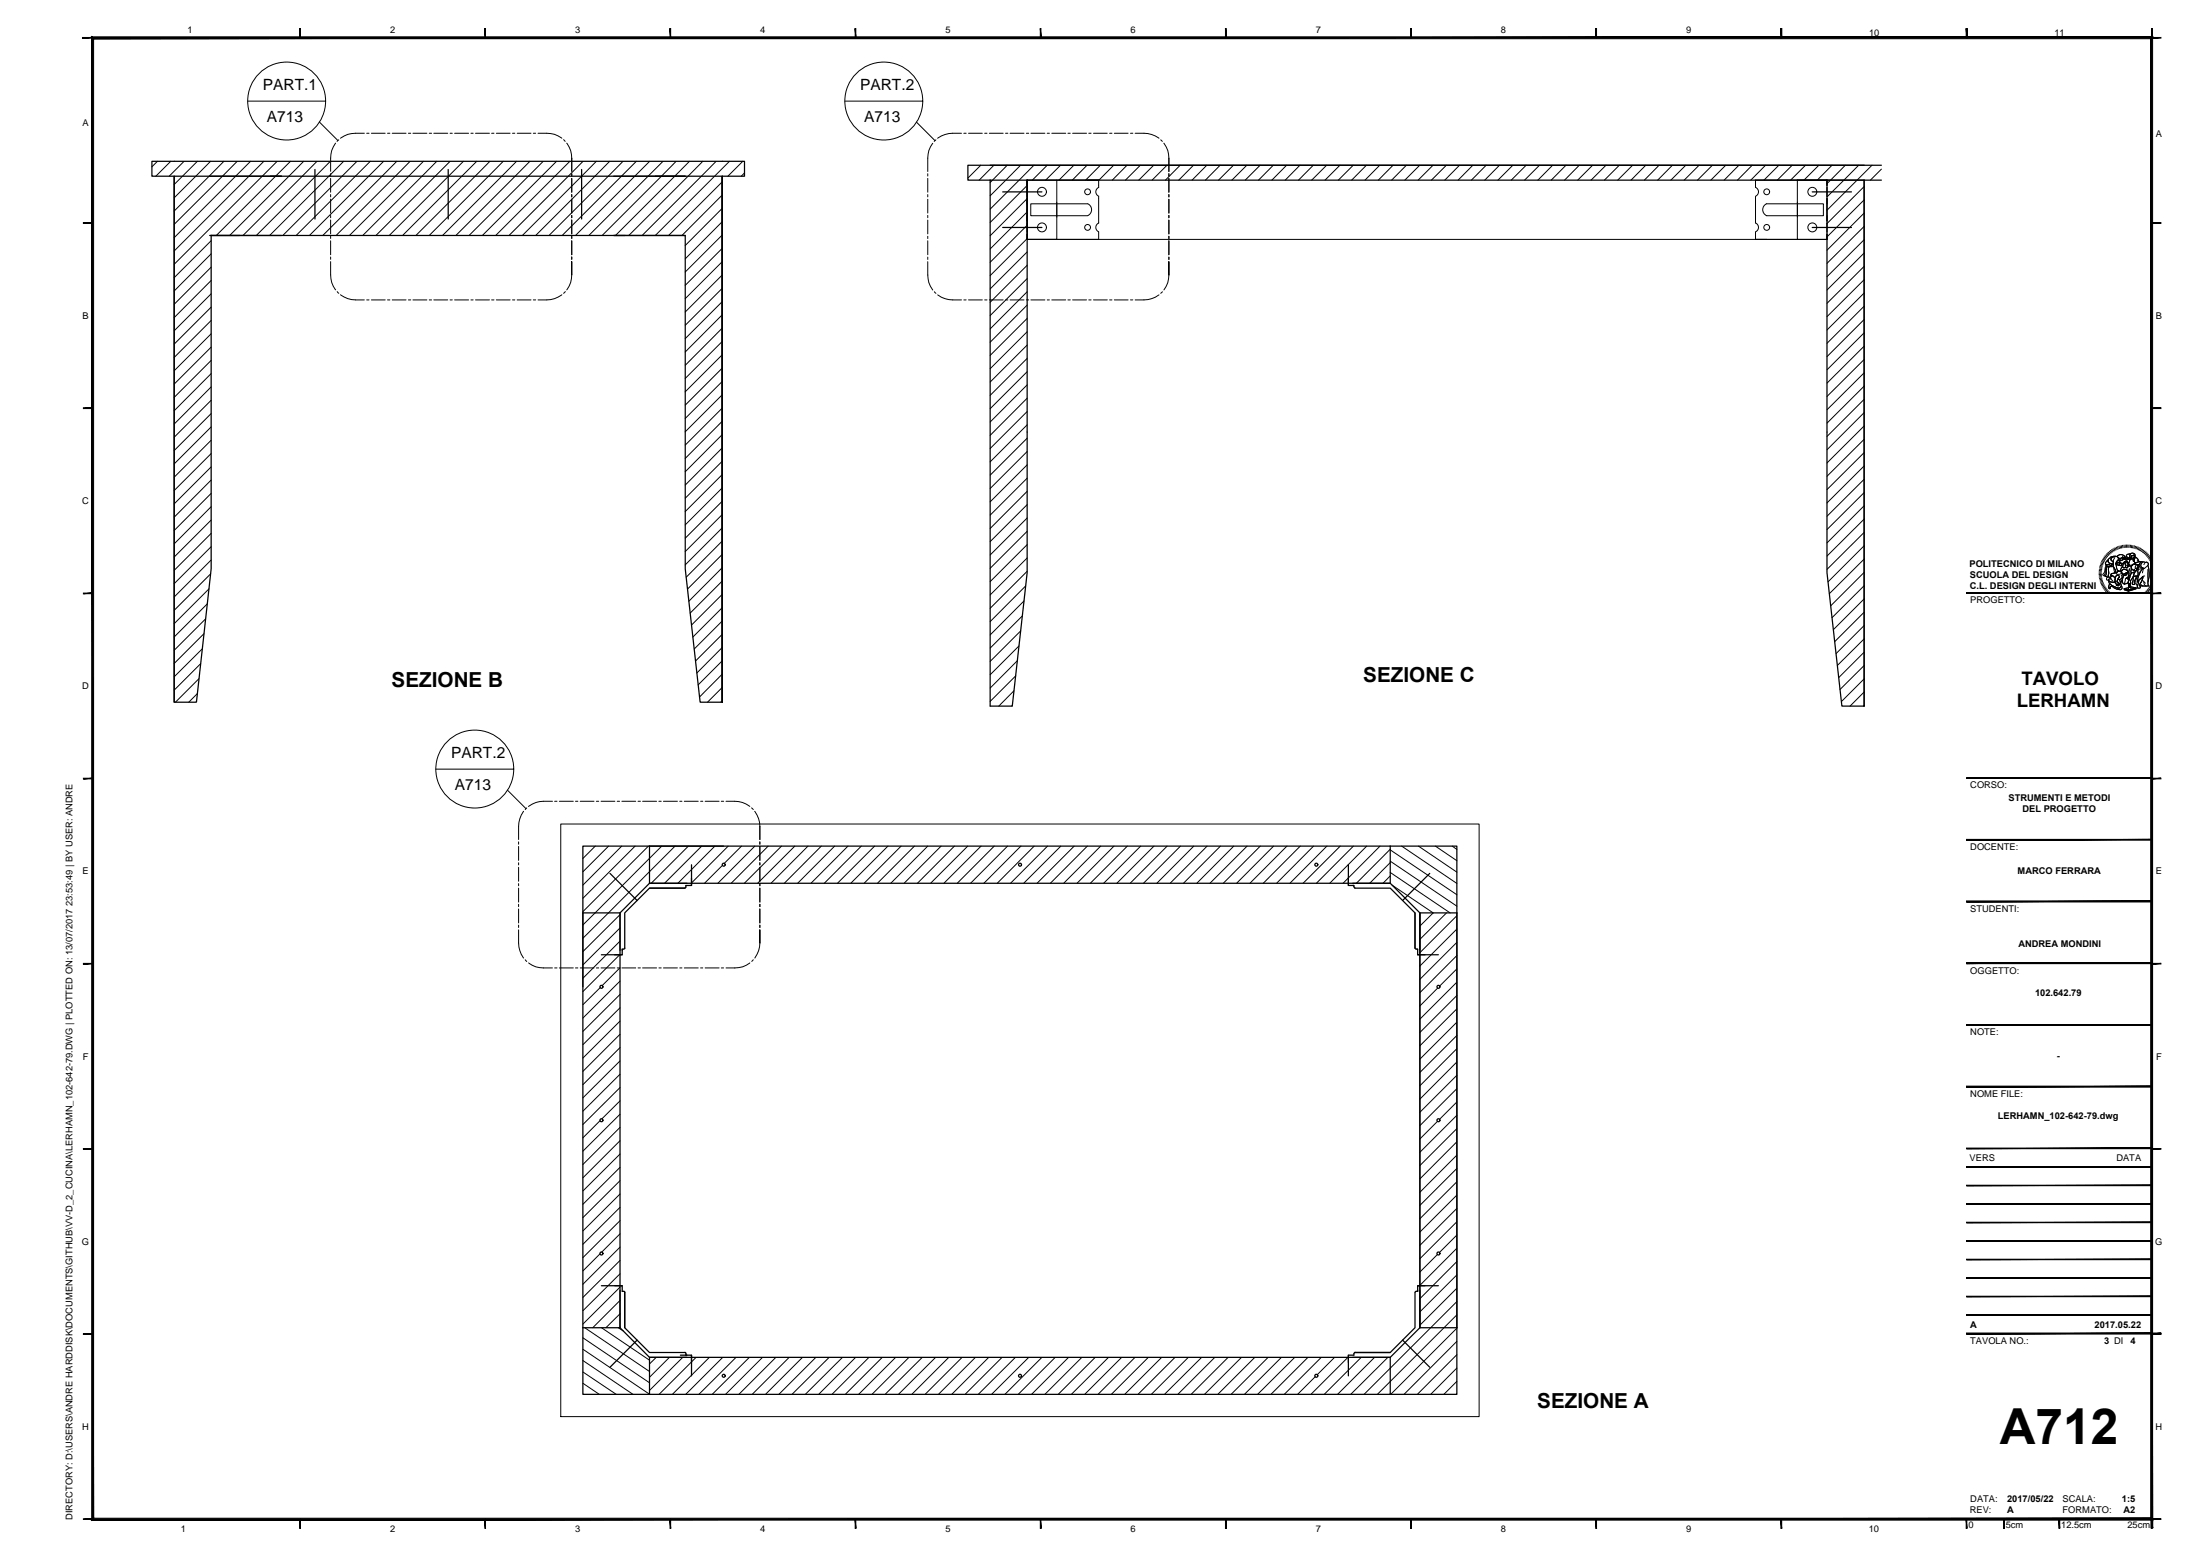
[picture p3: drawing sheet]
<svg xmlns="http://www.w3.org/2000/svg" width="594mm" height="420mm" viewBox="0 0 594 420" stroke-linecap="round" stroke-linejoin="round" font-family="sans-serif">
<!-- layer: IF-DETL -->
<g fill="none" stroke="#000" stroke-width=".27">
<path d="M42.5 43.6l-1.5 1.4M46.1 43.6l-4 4M49.7 43.6l-4 4M53.3 43.6l-6.3 6.2M56.9 43.6l-9.9 9.8M60.5 43.6l-13.5 13.4M64.1 43.6l-17.1 17M67.6 43.6l-20.6 20.6M71.2 43.6l-24.2 24.2M74.8 43.6l-27.8 27.8M78.4 43.6l-20 20M82 43.6l-20 20"/>
<path d="M85.6 43.6l-20 20M89.2 43.6l-20 20M92.8 43.6l-20 20M96.4 43.6l-20 20M100 43.6l-20 20M103.6 43.6l-20 20M107.1 43.6l-19.9 20M110.7 43.6l-19.9 20M114.3 43.6l-19.9 20M117.9 43.6l-19.9 20M121.5 43.6l-20 20M125.1 43.6l-20 20"/>
<path d="M128.7 43.6l-20 20M132.3 43.6l-20 20M135.9 43.6l-20 20M139.5 43.6l-20 20M143.1 43.6l-20 20M146.7 43.6l-20 20M150.3 43.6l-20 20M153.9 43.6l-20 20M157.4 43.6l-19.9 20M161 43.6l-19.9 20M164.6 43.6l-19.9 20M168.2 43.6l-19.9 20"/>
<path d="M171.8 43.6l-20 20M175.4 43.6l-20 20M179 43.6l-20 20M182.6 43.6l-20 20M186.2 43.6l-20 20M189.8 43.6l-20 20M193.4 43.6l-20 20M195 49.1l-14.4 14.5M195 52.7l-10.9 10.9M195 56.3l-10 10M195 59.9l-10 10M197 43.6l-20 20"/>
<path d="M200.6 43.6l-4 4M201 46.7l-.8 .9M264.8 44.6l-3.4 3.5M268.4 44.6l-4 4M272 44.6l-4.6 4.7M275.6 44.6l-8.2 8.3M277.4 50.1l-10 10M277.4 53.6l-10 10.1M277.4 57.2l-10 10M279.2 44.6l-11.8 11.9M282.8 44.6l-4 4M286.4 44.6l-4 4"/>
<path d="M290 44.6l-4 4M293.5 44.6l-3.9 4M297.1 44.6l-3.9 4M300.7 44.6l-3.9 4M304.3 44.6l-3.9 4M307.9 44.6l-4 4M311.5 44.6l-4 4M315.1 44.6l-4 4M318.7 44.6l-4 4M322.3 44.6l-4 4M325.9 44.6l-4 4M329.5 44.6l-4 4"/>
<path d="M333.1 44.6l-4 4M336.7 44.6l-4 4M340.3 44.6l-4 4M343.8 44.6l-3.9 4M347.4 44.6l-3.9 4M351 44.6l-4 4M354.6 44.6l-4 4M358.2 44.6l-4 4M361.8 44.6l-4 4M365.4 44.6l-4 4M369 44.6l-4 4M372.6 44.6l-4 4"/>
<path d="M376.2 44.6l-4 4M379.8 44.6l-4 4M383.4 44.6l-4.1 4M387 44.6l-4.1 4M390.6 44.6l-4.1 4M394.1 44.6l-4 4M397.7 44.6l-4 4M401.3 44.6l-4 4M404.9 44.6l-4 4M408.5 44.6l-4 4M412.1 44.6l-4 4M415.7 44.6l-4 4"/>
<path d="M419.3 44.6l-4 4M422.9 44.6l-4 4M426.5 44.6l-4 4M430.1 44.6l-4.1 4M433.7 44.6l-4.1 4M437.3 44.6l-4.1 4M440.9 44.6l-4.1 4M444.4 44.6l-4 4M448 44.6l-4 4M451.6 44.6l-4 4M455.2 44.6l-4 4M458.8 44.6l-4 4"/>
<path d="M462.4 44.6l-4 4M466 44.6l-4 4M469.6 44.6l-4 4M473.2 44.6l-4 4M476.8 44.6l-4 4M480.4 44.6l-4.1 4M484 44.6l-4.1 4M487.6 44.6l-4.1 4M491.2 44.6l-4.1 4M494.7 44.6l-4 4M498.3 44.6l-4.9 5M501.9 44.6l-8.5 8.6"/>
<path d="M503.4 50.4l-10 10M503.4 54l-10 10M503.4 57.5l-10 10.1M505.5 44.6l-12.1 12.2M508 45.7l-2.9 2.9M57 65l-10 10M57 68.5l-10 10.1M57 72.1l-10 10.1M57 75.7l-10 10.1M57 79.3l-10 10M195 63.5l-10 9.9M195 67.1l-10 9.9"/>
<path d="M195 70.7l-10 9.9M195 74.3l-10 9.9M195 77.9l-10 9.9M277.4 60.8l-10 10M277.4 64.4l-10 10M277.4 68l-10 10M277.4 71.6l-10 10M277.4 75.2l-10 10M277.4 78.8l-10 10M503.4 61.1l-10 10M503.4 64.7l-10 10M503.4 68.3l-10 10"/>
<path d="M503.4 71.9l-10 10M503.4 75.5l-10 10M503.4 79.1l-10 10M57 82.9l-10 10M57 86.5l-10 10M57 90.1l-10 10M57 93.7l-10 10M57 97.3l-10 10M195 81.4l-10 10M195 85l-10 10M195 88.6l-10 10M195 92.2l-10 10"/>
<path d="M195 95.8l-10 10M195 99.4l-10 10M277.4 82.4l-10 10M277.4 86l-10 10M277.4 89.6l-10 10M277.4 93.2l-10 10M277.4 96.8l-10 10M503.4 82.7l-10 10M503.4 86.3l-10 10M503.4 89.9l-10 10M503.4 93.5l-10 10M503.4 97.1l-10 10"/>
<path d="M57 100.9l-10 10M57 104.5l-10 10M57 108.1l-10 10M57 111.7l-10 10M57 115.3l-10 10M57 118.9l-10 10M195 103l-10 10M195 106.6l-10 10M195 110.2l-10 10M195 113.7l-10 10.1M195 117.3l-10 10.1M277.4 100.4l-10 10"/>
<path d="M277.4 103.9l-10 10.1M277.4 107.5l-10 10.1M277.4 111.1l-10 10M277.4 114.7l-10 10M277.4 118.3l-10 10M503.4 100.7l-10 10M503.4 104.3l-10 10M503.4 107.8l-10 10.1M503.4 111.4l-10 10.1M503.4 115l-10 10M503.4 118.6l-10 10M57 122.5l-10 10"/>
<path d="M57 126.1l-10 10M57 129.6l-10 10.1M57 133.2l-10 10.1M57 136.8l-10 10.1M195 120.9l-10 10.1M195 124.5l-10 10M195 128.1l-10 10M195 131.7l-10 10M195 135.3l-10 10M195 138.9l-10 10M277.4 121.9l-10 10M277.4 125.5l-10 10"/>
<path d="M277.4 129.1l-10 10M277.4 132.7l-10 10M277.4 136.3l-10 10M277.4 139.9l-10 10M503.4 122.2l-10 10M503.4 125.8l-10 10M503.4 129.4l-10 10M503.4 133l-10 10M503.4 136.6l-10 10M56.4 159l-9.4 9.4M56.9 154.9l-9.9 9.9M57 140.4l-10 10"/>
<path d="M57 144l-10 10M57 147.6l-10 10M57 151.2l-10 10M195 142.5l-10 10M195 146.1l-9.7 9.8M195 149.7l-9.4 9.4M195 153.3l-9 9M195 156.9l-8.6 8.7M276.9 158.2l-9.5 9.7M277.4 143.5l-10 10M277.4 147.1l-10 10M277.4 150.7l-10 10"/>
<path d="M277.4 154.3l-10 10M503.4 140.2l-10 10M503.4 143.8l-10 10M503.4 147.4l-9.8 9.7M503.4 151l-9.4 9.3M503.4 154.6l-9 9M503.4 158.2l-8.7 8.6M54.2 179.2l-7.2 7.2M54.7 175.2l-7.7 7.6M55.1 171.1l-8.1 8.1M55.5 167.1l-8.5 8.5M56 163l-9 9"/>
<path d="M195 160.5l-8.3 8.3M195 164.1l-7.9 7.9M195 167.7l-7.5 7.6M195 171.3l-7.2 7.2M195 174.8l-6.8 6.9M195 178.4l-6.5 6.6M274.7 178.4l-7.3 7.4M275.2 174.4l-7.8 7.8M275.6 170.3l-8.2 8.3M276.1 166.3l-8.7 8.7M276.5 162.3l-9.1 9.2M503.4 161.7l-8.3 8.3"/>
<path d="M503.4 165.3l-8 8M503.4 168.9l-7.6 7.6M503.4 172.5l-7.3 7.2M503.4 176.1l-6.9 6.9M503.4 179.7l-6.5 6.5M53.3 187.3l-2.3 2.3M53.7 183.3l-6.3 6.3M195 182l-6.1 6.2M195 185.6l-3.9 4M195 189.2l-.4 .4M273.3 190.6v.1M273.8 186.5l-4.1 4.2"/>
<path d="M274.3 182.5l-6.9 6.9M503.4 183.3l-6.2 6.1M503.4 186.9l-3.8 3.8M503.4 190.5l-.2 .2M160.7 228.5l-3.3 3.3M164.3 228.5l-6.9 6.9M167.9 228.5l-10.5 10.5M171.5 228.5l-14.1 14.1M175.1 228.5l-17.7 17.7M178.7 228.5l-21.3 21.3M182.3 228.5l-24.9 24.9M185.9 228.5l-10 10"/>
<path d="M189.5 228.5l-10 10M193 228.5l-10 10M195.1 233.7l-4.9 4.8M196.6 228.5l-10 10M200.2 228.5l-4.6 4.6M203.8 228.5l-10 10M207.4 228.5l-10 10M211 228.5l-10 10M214.6 228.5l-10 10M218.2 228.5l-10 10M221.8 228.5l-10 10M225.4 228.5l-10 10"/>
<path d="M229 228.5l-10 10M232.6 228.5l-10 10M236.2 228.5l-10.1 10M239.8 228.5l-10.1 10M243.3 228.5l-10 10M246.9 228.5l-10 10M250.5 228.5l-10 10M254.1 228.5l-10 10M257.7 228.5l-10 10M261.3 228.5l-10 10M264.9 228.5l-10 10M268.5 228.5l-10 10"/>
<path d="M272.1 228.5l-10 10M275.7 228.5l-10 10M279.3 228.5l-10 10M282.9 228.5l-10 10M286.5 228.5l-10.1 10M290.1 228.5l-10.1 10M293.6 228.5l-10 10M297.2 228.5l-10 10M300.8 228.5l-10 10M304.4 228.5l-10 10M308 228.5l-10 10M311.6 228.5l-10 10"/>
<path d="M315.2 228.5l-10 10M318.8 228.5l-10 10M322.4 228.5l-10 10M326 228.5l-10 10M329.6 228.5l-10 10M333.2 228.5l-10 10M336.8 228.5l-10.1 10M340.3 228.5l-10 10M343.9 228.5l-10 10M347.5 228.5l-10 10M351.1 228.5l-10 10M354.7 228.5l-10 10"/>
<path d="M358.3 228.5l-10 10M361.9 228.5l-10 10M365.5 228.5l-10 10M369.1 228.5l-10 10M372.7 228.5l-10 10M375.4 229.3l-9.1 9.2M375.4 232.9l-5.5 5.6M375.4 236.5l-1.9 2M375.4 235.6l16.2 10.9M375.4 232.5l18 12.2M375.4 229.5l18 12.1M375.9 239l11.1 7.5-3.6 3.6"/>
<path d="M378.5 228.5l14.9 10M383 228.5l10.4 7M387.6 228.5l5.8 3.9M392.1 228.5l1.3 .9M167.4 247l-10 10M167.4 250.6l-10 10M167.4 254.1l-10 10.1M167.4 257.7l-10 10.1M390.6 246.5l-7.2 7.2M393.4 247.3l-10 10M393.4 250.9l-10 10M393.4 254.5l-10 10"/>
<path d="M393.4 258l-10 10.1M162.1 266.7l-4.7 4.6M167.4 261.3l-4.8 4.8M167.4 264.9l-10 10M167.4 268.5l-10 10M167.4 272.1l-10 10M167.4 275.7l-10 10M167.4 279.3l-10 10M388.2 266.8l-4.8 4.9M393.4 261.6l-4.7 4.7M393.4 265.2l-10 10M393.4 268.8l-10 10"/>
<path d="M393.4 272.4l-10 10M393.4 276l-10 10M393.4 279.6l-10 10M167.4 282.9l-10 10M167.4 286.5l-10 10M167.4 290.1l-10 10M167.4 293.7l-10 10M167.4 297.3l-4.9 4.8M393.4 283.2l-10 10M393.4 286.8l-10 10M393.4 290.4l-10 10M393.4 294l-10 10"/>
<path d="M393.4 297.6l-4.7 4.7M162 302.6l-4.6 4.7M167.4 300.9l-10 10M167.4 304.4l-10 10.1M167.4 308l-10 10.1M167.4 311.6l-10 10M167.4 315.2l-10 10M167.4 318.8l-10 10M388.2 302.8l-4.8 4.8M393.4 301.2l-10 10M393.4 304.8l-10 9.9M393.4 308.3l-10 10"/>
<path d="M393.4 311.9l-10 10M393.4 315.5l-10 10M393.4 319.1l-10 10M162 338.6l-4.6 4.6M167.4 322.4l-10 10M167.4 326l-10 10M167.4 329.6l-10 10M167.4 333.2l-4.9 4.9M167.4 336.8l-10 10M388.1 338.8l-4.7 4.7M393.4 322.7l-10 10M393.4 326.3l-10 10"/>
<path d="M393.4 329.9l-10 10M393.4 333.5l-4.7 4.7M393.4 337.1l-10 10M157.9 358.5l17.5 11.8M162.4 358.5l13 8.8M167 358.5l1.3 .9M167.4 340.4l-10 10M167.4 344l-10 9.9M167.4 347.6l-10 9.9M167.4 351.2l-7.3 7.3M167.4 354.8l-3.8 3.7M167.4 358.3l-.2 .2"/>
<path d="M393.4 351.5l-25.1 25M393.4 355l-21.5 21.5M393.4 340.7l-10 10M393.4 344.3l-10 9.9M393.4 347.9l-10 9.9M393.4 358.6l-17.9 17.9M157.4 373.5l4.4 3M157.4 370.5l9 6M157.4 367.4l13.5 9.1M157.4 364.3l18 12.2M157.4 361.2l18 12.2M177.2 366.5l-1.8 1.8"/>
<path d="M180.8 366.5l-5.4 5.4M184.4 366.5l-9 9M188 366.5l-10 10M191.6 366.5l-10 10M195.2 366.5l-10 10M198.8 366.5l-10.1 10M202.4 366.5l-10.1 10M205.9 366.5l-10 10M209.5 366.5l-10 10M213.1 366.5l-10 10M216.7 366.5l-10 10M220.3 366.5l-10 10"/>
<path d="M223.9 366.5l-10 10M227.5 366.5l-10 10M231.1 366.5l-10 10M234.7 366.5l-10 10M238.3 366.5l-10 10M241.9 366.5l-10 10M245.4 366.5l-9.9 10M249 366.5l-10 10M252.6 366.5l-10 10M256.2 366.5l-10 10M259.8 366.5l-10 10M263.4 366.5l-10 10"/>
<path d="M267 366.5l-10 10M270.6 366.5l-10 10M274.2 366.5l-10 10M277.8 366.5l-10 10M281.3 366.5l-9.9 10M284.9 366.5l-9.9 10M288.5 366.5l-9.9 10M292.1 366.5l-9.9 10M295.7 366.5l-10 10M299.3 366.5l-10 10M302.9 366.5l-10 10M306.5 366.5l-10 10"/>
<path d="M310.1 366.5l-10 10M313.7 366.5l-10 10M317.3 366.5l-10 10M320.9 366.5l-10 10M324.5 366.5l-10 10M328 366.5l-9.9 10M331.6 366.5l-10 10M335.2 366.5l-10 10M338.8 366.5l-10 10M342.4 366.5l-10 10M346 366.5l-10 10M349.6 366.5l-10 10"/>
<path d="M353.2 366.5l-10 10M355.1 371.8l-4.7 4.7M356.8 366.5l-10 10M360.4 366.5l-4.7 4.7M364 366.5l-10 10M367.6 366.5l-10 10M371.2 366.5l-10 10M374.8 366.5l-10.1 10M393.4 362.2l-14.3 14.3M393.4 365.8l-10.7 10.7M393.4 369.4l-7.1 7.1M393.4 373l-3.5 3.5"/>
</g>
<!-- layer: IF-FURN -->
<g fill="none" stroke="#000" stroke-width=".34">
<path d="M41 43.6h160v4h-160zM56.7 47.6h19.3h-3M85 45.8v13.3M121 45.8v13.3M157.1 45.8v13.3M165.7 47.6h19.3M195 47.6v142h-5.9l-4.1-36v-90h-128v90l-4 36h-6v-142v142M195 47.6v142v-142M267.4 48.6h240.6M267.4 48.6v142.1h5.9l4.1-36.1v-106M267.4 44.6h236M270.8 51.8h10.5"/>
<path d="M277.4 48.6v16M277.4 48.6h19.3h-3M474 48.6h29.4v142.1h-6l-4-36.1v-106M485.4 48.6h8v1.4M489.4 51.8h10.6M508 44.6h-246.6v4h6M56.7 63.6h19.3M168.7 63.6h-3h19.3M270.8 61.4h10.5M489.4 61.4h10.6M164.7 235.8l7.3 7.4M175.4 228.5h-18v18"/>
<path d="M175.4 228.5h200M175.4 228.5v10h200v-10M175.4 239.8h9.6M185 239.8h-9.6l-6.7 6.7v9.5M185.2 239.5l-.2 .3M185.5 238.5h-10.1l-8 8v10.1M186.7 238.5v.6h-1.5v.4M186.7 233.5v5.6M364.1 238.5v.6h1.5M364.1 233.5v5.6M365.3 238.5h10.1l8 8v10.1M365.3 239.1h.3v.4"/>
<path d="M365.6 239.5l.3 .3M365.8 239.8h9.6l6.7 6.7v9.5v-9.5M375.4 228.5h18v18M386.1 235.8l-7.3 7.4M157.4 246.5v112M157.4 246.5h10v112h-10M162.4 257.8h5.6M168 256.3v1.5h-.6M168.7 256l-.7 .3v.3M382.1 256l.3 .3M382.4 256.3h.4v1.5h.6M382.8 257.8h5.6"/>
<path d="M393.4 246.5h-10v112h10M393.4 246.5v112M157.4 358.5v18h18M162.4 347.2h5.6M167.4 348.4v10.1l8 8h10.1M167.4 347.2h.6v1.5l.7 .2M168.7 358.5v-9.5v9.5l6.7 6.7h9.6M382.1 349v9.5l-6.7 6.7h-9.6h9.6M382.4 348.7l-.3 .2M382.8 348.4v.3h-.4M382.8 347.2h5.6M383.4 348.4v10.1l-8 8h-10.1"/>
<path d="M383.4 347.2h-.6v1.5M393.4 358.5v18h-18M172 361.9l-7.3 7.3M175.4 366.5h200v10h-200zM183.7 365.9h3v.6M185 365.2l.2 .3M185.2 365.5v.4h.3M186.7 365.9v5.6M364.1 365.9v5.6M365.6 365.5v.4h-1.5v.6M365.9 365.2l-.3 .3M378.8 361.9l7.3 7.3"/>
<circle cx="195.4" cy="233.5" r=".4"/>
<circle cx="275.4" cy="233.5" r=".4"/>
<circle cx="355.5" cy="233.5" r=".4"/>
<circle cx="162.4" cy="266.5" r=".4"/>
<circle cx="388.4" cy="266.5" r=".4"/>
<circle cx="162.4" cy="302.5" r=".4"/>
<circle cx="388.4" cy="302.5" r=".4"/>
<circle cx="162.4" cy="338.5" r=".4"/>
<circle cx="388.4" cy="338.5" r=".4"/>
<circle cx="195.4" cy="371.5" r=".4"/>
<circle cx="275.4" cy="371.5" r=".4"/>
<circle cx="355.5" cy="371.5" r=".4"/>
</g>
<!-- layer: Layer1 -->
<g fill="none" stroke="#000" stroke-width=".27">
<path d="M285.4 48.6v16h-8h216h-8v-16M285.4 54.7v3.9M293.7 55h-15.4v3.3h15.4M293.7 55a1.76 1.76 0 0 1 1.1 1.6 1.76 1.76 0 0 1-1.1 1.6M296.7 48.6v2a1.29 1.29 0 0 0-.8 1.2 1.29 1.29 0 0 0 .8 1.2M296.7 53v7.2a1.29 1.29 0 0 0-.8 1.2 1.29 1.29 0 0 0 .8 1.2M474 53l.1 7.2a1.29 1.29 0 0 1 .8 1.2 1.29 1.29 0 0 1-.8 1.2M474 48.6l.1 2a1.29 1.29 0 0 1 .8 1.2 1.29 1.29 0 0 1-.8 1.2M476.4 55.5l.7-.5h15.3v3.3h-15.3a1.78 1.78 0 0 1-.7-2.8zM485.4 54.7v3.9M296.7 62.7v1.9M474 62.7v1.9"/>
<path d="M151.4 222.5h248v160h-248z"/>
<circle cx="281.4" cy="51.8" r="1.21"/>
<circle cx="293.7" cy="51.8" r=".78"/>
<circle cx="477.1" cy="51.8" r=".78"/>
<circle cx="489.4" cy="51.8" r="1.21"/>
<circle cx="281.4" cy="61.4" r="1.21"/>
<circle cx="293.7" cy="61.4" r=".78"/>
<circle cx="477.1" cy="61.4" r=".78"/>
<circle cx="489.4" cy="61.4" r="1.21"/>
</g>
<!-- layer: G-ANNO-LOGO -->
<g fill="none" stroke="#000" stroke-width=".27">
<path d="M566.8 154.4h.7M566.8 154.8h.7M566.8 155.1h.7M566.8 154.1h.7M566.9 153.7l.7 .1M566.9 153.3l.7 .2M567 153l.6 .2M567.1 152.7l.6 .2M567.2 152.3l.7 .2M567.3 152l.6 .2M567.5 151.6l.6 .3M567.5 155.4l-.7 .1"/>
<path d="M567.5 155.7l-.7 .1M567.6 151.3l.6 .3M567.6 156.1l-.7 .1M567.6 156.4l-.6 .1M567.7 156.7l-.6 .2M567.8 151l.6 .3M567.8 157l-.6 .2M567.9 157.3l-.6 .3M568 150.7l.5 .4M568.1 157.6l-.7 .3M568.2 150.4l.5 .4M568.2 157.9l-.6 .3"/>
<path d="M568.4 150.1l.5 .4M568.4 158.2l-.6 .3M568.5 158.5l-.6 .3M568.6 149.9l.5 .4M568.7 152.4l.8 .1a.7 .7 0 0 0 1.1-.1l.1 .6h-.2a1.81 1.81 0 0 1-1.8-.3zM568.7 152.4v.5M568.7 158.8l-.5 .3M568.8 149.6l.5 .4M568.9 152.9l-.3 .4-.1 1.5-.3 .6 .3 .2M568.9 159l-.5 .4M569 153h.6l-.3 .6v2.1l-.2 .1-.6-.2 .2-.5 .1-1.5zM569.1 149.3l.5 .5"/>
<path d="M569.1 159.3l-.5 .4M569.1 151.3l.2-.1v.4l.2 .4 1.1 .4a.65 .65 0 0 1-1.1 .1h-.7a.5 .5 0 0 1-.3-.5 .5 .5 0 0 1 .4-.4zM569.1 153l-.3 .5-.1 1.5-.2 .6 .8 .2M569.3 151.2l-.6 .6a.43 .43 0 0 0-.1 .5 .43 .43 0 0 0 .4 .2h.5a.7 .7 0 0 0 1.1-.1M569.3 159.5l-.5 .5M569.3 149.1l.5 .5M569.4 151l.2-.3a1.71 1.71 0 0 1 1.7-.5 .95 .95 0 0 0-1.2 1.1l.6 .3-.1 .8a1.09 1.09 0 0 1-1.3-1.4zM569.4 156.5a.71 .71 0 0 0 .8 .7l1-.1M569.5 153h1.2l.5 1.2a.72 .72 0 0 1-.8 .7l-.4 .2 .2 .4a.46 .46 0 0 1-.6 .4 .46 .46 0 0 1-.3-.6zM569.5 156.9l.7 .3 1-.1v.4l.4 .3-.1 .3 .3-.3 .1 .4v-.5l.3 .4-.2-.5 .4 .2-.8-.7 .3-.8 .4 .2 .3 .7a.92 .92 0 0 1 .1 1.1 .92 .92 0 0 1-1 .5l-.2-.1a2.65 2.65 0 0 1-2-1.7zM569.5 156.9v.1a2.91 2.91 0 0 0 2.3 1.8l.5 .2M569.6 153l-.3 .6 .1 2.2"/>
<path d="M569.6 159.8l-.6 .4M569.6 157.6l.7 .5 1.4 .6a.82 .82 0 0 0 1.2-.5 .67 .67 0 0 1 0 .9 .67 .67 0 0 1-1 0l-1.2-.5a.48 .48 0 0 0-.5-.4 .48 .48 0 0 0-.5 .5l.2 .1-.1 .2-.3-.1a.87 .87 0 0 1 .1-1.2zM569.6 157.6v.3a.62 .62 0 0 0-.3 .6 .62 .62 0 0 0 .5 .5v-.5a.74 .74 0 0 1 1.1 .3l1 .3a.67 .67 0 0 0 1 0 .67 .67 0 0 0 0-.9M569.6 148.8l.5 .6M569.8 160l-.5 .5M569.8 156a.51 .51 0 0 0-.7-.1 .51 .51 0 0 0 0 .8 .74 .74 0 0 1 .7-.4 .74 .74 0 0 1 .7 .5M569.9 148.6l.4 .6M569.9 155.8l.5-.4a1.11 1.11 0 0 1 .6 1.8 1.34 1.34 0 0 1-1.6-.5v-.3l.6-.1zM570 155.1l1.2-.5 .3 .2a.81 .81 0 0 1 .8-.5 .81 .81 0 0 1 .8 .5 .98 .98 0 0 1 0 1.2 .98 .98 0 0 1-1.2 .3l.2-.3a.28 .28 0 0 0 .3-.3 .28 .28 0 0 0-.3-.3 .56 .56 0 0 0-.7 0 .56 .56 0 0 0-.2 .6l-.7-.6-.4 .1zM570.2 148.4l.4 .6M570.3 150.5l.2-.1a.91 .91 0 0 1 1-.2 .91 .91 0 0 1 .6 .8 1.9 1.9 0 0 0-.6 2.3l.3 .7 .4 .3a.47 .47 0 0 0-.7 .5 .51 .51 0 0 1-.3-.8l-.5-1v-1.3a.68 .68 0 0 1-.4-1.2zM570.4 155.3l.8 .7"/>
<path d="M570.5 155.4h-.1a.61 .61 0 0 0-.4 .9M570.5 148.3l.4 .5M570.7 153h-1.6a.65 .65 0 0 0-.6 .2 .65 .65 0 0 0-.1 .7l-.1 .5-.5 .7 .3 .3M570.8 153.3l.3 1.4M570.8 148l.3 .7M571.1 150.5a2.75 2.75 0 0 0 .1 3.3l.1 .3a.37 .37 0 0 0-.1 .4 .37 .37 0 0 0 .4 .2l.1-.4 .5-.1a1.43 1.43 0 0 1-.8-1.6l-.1-.4 .2-.5a.78 .78 0 0 0 .5-1 .78 .78 0 0 0-1-.5 1.7 1.7 0 0 0-1.7 1.4l.2 .4 1 .4M571.1 147.9l.3 .6M571.2 154.6l-.6 .2a.41 .41 0 0 0-.5 .2 .41 .41 0 0 0 .1 .5M571.3 150.2a.95 .95 0 0 0-1.2 1.1l.6 .3M571.5 147.7l.2 .7M571.5 155.4a.56 .56 0 0 1 .8 .5l-.2 .1-.5 1.1 .8 .7-.4-.2 .2 .5-.3-.4v.5l-.1-.4-.3 .3v-.4a1.98 1.98 0 0 1 0-2.3zM571.5 151.6l1-.4-.1 .6-1.1 .4z"/>
<path d="M571.5 155.4a.56 .56 0 0 1 .8 .5l-.2 .1-.5 1.1 .8 .7-.4-.2 .2 .5-.3-.4 .1 .5-.2-.4-.3 .3a.32 .32 0 0 0 .1-.4 .32 .32 0 0 0-.4-.2 2.47 2.47 0 0 1 .3-2.1zM571.6 152.1l.7-.3 .3 .3a.31 .31 0 0 0-.4 .2 .31 .31 0 0 0 .2 .4l-.6-.1zM571.6 152.1l.1 .4 .7 .2M571.7 150.3v-.1a1.21 1.21 0 0 1 2 .3v.1a.84 .84 0 0 0-1.1 .2l-.5-.1M571.8 147.6l.2 .7M571.9 150l.4-.2 1 .1a.39 .39 0 0 1 .5 .3 .39 .39 0 0 1-.1 .4 .65 .65 0 0 0-1.1 .2l-.9-.5zM572 150.6a.78 .78 0 0 0 1.2-.2 .27 .27 0 0 1 .3 .2 .27 .27 0 0 1-.1 .3l-.1 .3-.4 .2-.4-.2-.6 .1zM572.1 147.5l.2 .6M572.2 154.2a1.11 1.11 0 0 1 1 .8 1.11 1.11 0 0 1-.3 1.2M572.3 152.1h.9l-.3 .1a.39 .39 0 0 1-.4 .6 .39 .39 0 0 1-.2-.7zM572.3 156.5l.5 1.6a.74 .74 0 0 1-1 .7M572.4 151.8l.2 .2"/>
<path d="M572.4 151.6v.2l-1.1 .4M572.4 155.1l-.7 .2M572.5 147.4l.1 .6M572.5 151.2l-.3 .5M572.6 154.8l.7 .5M572.7 152.1a.32 .32 0 0 0-.4 .1 .32 .32 0 0 0 .1 .5h.5v-.5l.3-.1-.6 .1M572.8 155.2a.72 .72 0 0 1 .1 .9 .72 .72 0 0 1-.9 .3M572.8 154.2l.6-.5 1 .3 .3 .6-1 .3a.45 .45 0 0 1-.4 .2 .45 .45 0 0 1-.4-.4zM572.8 157.1l.8 .6M572.8 154.4v-.2l.4-.4h.6a.71 .71 0 0 1 .8 .9l-.2-.1-1.2 .5M572.8 147.3l.1 .7M573 151.1l.1 .1"/>
<path d="M573.1 150.7l.2 .1M573.2 156.4v1M573.2 153a1.28 1.28 0 0 0-.6 1.3M573.2 147.2l.1 .7M573.2 150.8h.1M573.2 155.1l1.2-.5a.62 .62 0 0 1-.2 .6 .62 .62 0 0 1-.6 .2zM573.3 155.1l.2 .2a.69 .69 0 0 0 .9-.6l.3-.1-.2-.5-.5-.3-.6-.1-.6 .7-.2-.1v-.4l.5-.9 1.3 .2 .6-.4-.1-.3 .7 .2v1.1a.65 .65 0 0 0-.1 .9l-.3 .6-.4 .1a.52 .52 0 0 1-.5 .6l.3 .3 .2-.1v.4l.2-.2-.2 .4a.88 .88 0 0 1-1 .9l-1-.7 .4-.5 .1-1.1M573.3 155.9l-.4 1-.3 .3M573.4 155.2h-.1M573.5 151l.9-.3 .1 .4-.4 .2zM573.5 150.6l-.2 .5-.4 .3-.4-.2-.5 .1M573.5 147.2l.1 .7"/>
<path d="M573.6 159l2-.5 1.2 .3-2.1 .5zM573.6 159l1.1 .3v.3l-1.1-.3zM573.7 151.6a.91 .91 0 0 1 1 .3 .91 .91 0 0 1 .1 1.1l-.2-.1a.79 .79 0 0 0-.6-1.3l-.3 .4 .2 .5a.45 .45 0 0 1-.1 .7 .45 .45 0 0 1-.6-.4zM573.9 151.7a.8 .8 0 0 1 .8 .6 .8 .8 0 0 1-.6 .9h-.1l-.3-1.2zM573.9 147.2v.6M573.9 150.7a.4 .4 0 0 1 .6-.2 .4 .4 0 0 1 .1 .6h-.1M574 156.1l-.4 1.6 1.1-.2M574 155.2v.1M574 150.5a.41 .41 0 0 1 .6 0 .41 .41 0 0 1-.1 .6l-.1-.4-.5 .1zM574 154.9h.2M574 155.2h.2M574.1 154.9v.1"/>
<path d="M574.1 152h.1M574.2 151.9l-.2 .1M574.3 156a.52 .52 0 0 0 .5-.6l.4-.1-.4 1.3v-.4l-.2 .1zM574.3 147.2v.6M574.3 150.9l-.3-.2-.5 .3 .6 .3 .4-.2-.2-.4 .1 .3M574.3 153.2v.7M574.4 154.7a.58 .58 0 0 1-.3 .6 .58 .58 0 0 1-.7-.2M574.4 151.8l.3 .3h-.2M574.5 151.9a.41 .41 0 0 0-.6-.2 .41 .41 0 0 0 0 .7v.1a.45 .45 0 0 1 .1 .6 .45 .45 0 0 1-.5 .2 .45 .45 0 0 1-.3-.6 1.09 1.09 0 0 1 .8-1.1 .94 .94 0 0 1 .8 1.4l-.3-.3M574.6 147.2v.6M574.6 152.3h-.1M574.7 152.1v.5h-.7"/>
<path d="M574.7 153l-.7 .2M574.7 159.3l2.1-.5v.2l-2.1 .6zM574.7 159.3v.3M574.8 155.9v.7l.2-.2M574.8 151l.2-.1 .1 .4-.3 .8M574.8 155.5h.1M574.9 150.5l.1 .5M574.9 152.5l-.1-.4 .3-.8-.1-.4-.2 .1-.3-.5a.49 .49 0 0 1-.3-.6 .49 .49 0 0 1 .6-.3h.5l-.2 .6 .1 1 .2-.6a.4 .4 0 0 0 .3 .4 .4 .4 0 0 0 .4-.2l-.1 .6 .1 .2 .2-.3v.3a.35 .35 0 0 1 .3 .4 .35 .35 0 0 1-.3 .3l-.7 .4M574.9 147.2v.6M575 155.8l-.2 .3M575 153.5l-.2 1.4M575 152.7l.5 .3"/>
<path d="M575.1 157.6l.2-.1 .1 1.1-.3-.6-.3 .7zM575.1 154.7l-.4 .5 .1 .3M575.2 155.3l-.4 .1-.2 .7-.3-.1 .3 .3 .2-.1M575.3 153.6l-.5 .9M575.3 149.6h-.5a.54 .54 0 0 0-.6 .7M575.3 147.2l-.1 .7M575.4 150.6a.4 .4 0 0 0 .3 .4 .4 .4 0 0 0 .4-.2M575.5 149.4a.8 .8 0 0 1 1 .2 .8 .8 0 0 1 0 1l-.4 1v-.8l.3-.4-.2-.5a.98 .98 0 0 0-.9 1.2l-.1-.1a1.49 1.49 0 0 1 .3-1.6zM575.5 149.4a.75 .75 0 0 1 .9 .2 .75 .75 0 0 1 .1 .9l-.4 1.1v-.8l.3-.4-.2-.5a.98 .98 0 0 0-.9 1.2l-.1-.1a1.49 1.49 0 0 1 .3-1.6zM575.6 152.7a1.58 1.58 0 0 1 2 0 1.78 1.78 0 0 1-1.4 1.5 1.25 1.25 0 0 1-.6-1.5zM575.6 150.1l.6-.2 .2 .5-.3 .4a.46 .46 0 0 1-.7 0 .46 .46 0 0 1 .2-.7zM575.6 154.7l.9-.1-.9 1.9a.75 .75 0 0 0-.2 1l-.3 .1-.3 .6-.1-1z"/>
<path d="M575.6 150.3l.2 .1M575.6 154.7l-.4 .6-.5 1.9 .1 1-.1 .8 .4-1 .3 .9-.1-1.4-.5 .7M575.6 150.8h.2M575.6 153.7v.1a.65 .65 0 0 0-.1 .9l.9-.1 .5-.6M575.6 147.2v.7M575.6 150.4v.1M575.7 150.7h.1M576 147.3l-.1 .7M576 150.5l.2 .1M576.1 150.6h.1M576.1 155.7l.8-.2-.1 .6a1.34 1.34 0 0 0-.3 1.6h-.7zM576.3 151.3l.4 .7"/>
<path d="M576.3 153.8h.1M576.4 152.2l.8-.4 1-.1-.6 1zM576.4 147.4l-.2 .6M576.5 154.6l-.5 1.2a1.57 1.57 0 0 0-.6 1.7l-.1 .1M576.5 150.4l.7 .5 .5 .8h-.3a.65 .65 0 0 1-1 .1 .65 .65 0 0 1 .1-1zM576.5 153.8h-.3M576.5 150.4l.7 .5 .3 .5M576.5 154.1h.1M576.7 147.5l-.2 .6M576.8 158.8v.2l-2.1 .6-1.1-.3v-.3l1.1 .3 2.1-.5a5.8 5.8 0 0 0-3.2 .2M576.9 155.6l-.1 .5a1.34 1.34 0 0 0-.3 1.6h-.7l.2-2M577 147.6l-.2 .6"/>
<path d="M577.1 153.7h.3l-.1 1.8-1.2 .2 .3-1.1zM577.1 153.4l-.1 .4M577.1 152.4l.3 .1 .2 .4M577.1 151.3l.6 .4M577.3 155.5l-1.2 .2M577.3 156.9l-.1 .3 .2 .1M577.4 153.7l-.1 .3a5.9 5.9 0 0 1-.6 3.1l.5 1.1M577.4 147.7l-.3 .6M577.6 156.6l1.1-.9-.4 1.3a1.33 1.33 0 0 0-.3 1.7l-.9 .1zM577.6 152.7v-.2a.85 .85 0 0 1 1-.8l.7 .2a.54 .54 0 0 1 .8 .2 .54 .54 0 0 1-.3 .7l-.3 .3a1.09 1.09 0 0 1-1 .5 1.09 1.09 0 0 1-.9-.7M577.6 152.9l-.6 .8a.79 .79 0 0 1-1.3 0 .75 .75 0 0 1 .1-1 .75 .75 0 0 1 1 0l-.3 .7a.57 .57 0 0 0 .8-.5 .57 .57 0 0 0-.7-.6 .85 .85 0 0 0-1.1 .9M577.7 154.4v.6"/>
<path d="M577.7 147.9l-.3 .6M578 148l-.3 .6M578.1 153.6l-.9 .1M578.1 157.8l.6 .4M578.3 148.2l-.3 .6M578.4 151.7l-1.4 .1-.6 .4M578.5 151.8l.3-.1 .5 .2a.55 .55 0 0 1 .7 .1 .55 .55 0 0 1 0 .7 8.7 8.7 0 0 1 0 4.8l.3 .7h-2.5l.9-2.5-1.5 1.4v-.3a6.8 6.8 0 0 1 1.4-3.2l.4-.1a.89 .89 0 0 1-.9-.6 .89 .89 0 0 1 .4-1.1zM578.5 156.6l.8 .9M578.6 153.6a5.8 5.8 0 0 0-1.4 3.5l1.5-1.4 .5-.2M578.6 151.7a.93 .93 0 0 0-.5 1.1 .93 .93 0 0 0 .9 .7M578.6 148.4l-.3 .5M578.7 155.7l-.4 1.3a1.33 1.33 0 0 0-.3 1.7l-.3 .1h-.6l.5-2.1"/>
<path d="M578.8 153.6l-.3 1.1M578.9 157.1a.95 .95 0 0 0 .7 1.1M578.9 148.6l-.4 .5M579.2 152.1l-.3 .3M579.2 148.8l-.4 .5M579.2 159.9l.5 .5M579.5 159.6l.5 .5M579.5 149l-.5 .5M579.7 159.4l.5 .5M579.8 149.3l-.5 .4M579.9 159.2l.5 .4M580 153.8l.1 3.3"/>
<path d="M580 152.7l.3 2-.1 1.6a1.75 1.75 0 0 0 .1 1.9h-2.5M580 149.5l-.5 .5M580.1 158.9l.5 .4M580.2 149.8l-.5 .4M580.3 158.6l.6 .4M580.5 150.1l-.6 .4M580.5 158.4l.5 .3M580.6 158.1l.6 .3M580.7 150.3l-.6 .4M580.8 157.8l.6 .3M580.9 150.6l-.6 .4M580.9 157.5l.6 .2"/>
<path d="M581 157.2l.7 .2M581.1 150.9l-.6 .4M581.1 156.9l.7 .2M581.2 156.5l.7 .2M581.2 151.3l-.6 .3M581.3 156.3l.7 .1M581.3 155.9l.7 .1M581.4 151.6l-.6 .2M581.4 155.6l.6 .1M581.4 155.3h.7M581.4 155h.7M581.4 154.7h.7"/>
<path d="M581.5 151.9l-.6 .2M581.7 152.2l-.7 .2M581.8 152.6l-.6 .2M581.9 152.9l-.7 .2M582 153.2l-.7 .2M582 153.6l-.6 .1M582.1 154.3h-.7M582.1 154l-.7 .1M570 160.2l-.4 .5M570.3 160.4l-.5 .5M570.5 160.6l-.4 .5M570.8 160.7l-.4 .6"/>
<path d="M571.1 160.9l-.3 .6M571.4 161.1l-.3 .6M571.7 161.2l-.3 .6M572 161.3l-.2 .7M572.3 161.4l-.2 .7M572.6 161.5l-.2 .7M572.9 161.6l-.1 .7M573.2 161.7l-.1 .6M573.5 161.7l-.1 .7M573.9 161.8l-.1 .6M574.2 161.8v.6M574.5 161.8v.7"/>
<path d="M574.8 161.8l.1 .6M575.2 161.8v.6M575.5 161.7l.1 .7M575.8 161.6l.1 .7M576.2 161.6l.1 .6M576.5 161.5l.2 .6M576.7 161.4l.3 .6M577 161.3l.3 .6M577.4 161.2l.2 .6M577.6 161l.4 .6M577.9 160.8l.4 .6M578.2 160.7l.4 .5"/>
<path d="M578.5 160.5l.4 .5M578.7 160.3l.5 .5M579 160.1l.5 .5"/>
</g>
<!-- layer: G-ANNO-TTLB -->
<g fill="#fff" stroke="#fff" stroke-width=".27">
<path d="M556 160.1l30.8 4.3-5.8-4.3zM556 160.1l30.8 4.3h-30.8z"/>
<path d="M581 145.6h5.8l-5.8 14.5zM586.8 145.6l-5.8 14.5 5.8 4.3z"/>
</g>
<path d="M556 160.1h25v-14.5h5.8v18.8h-30.8z" fill="none" stroke="#fff" stroke-width=".27"/>
<g fill="#000" stroke="#000" stroke-width=".27">
<path d="M22.3 10.3h2.5v-.2zM22.3 10.1h2.5l-2.5 .2z"/>
<path d="M24.8 9.9l.5 400.1v-399.5zM24.8 9.9l.5 400.1-.5 .5zM24.8 410.5l556-.5h-555.5zM24.8 410.5l556-.5 .5 .5zM580.8 10.5v399.5l.5 .5zM580.8 10.5l.5-.6v400.6zM25.3 10.5h555.5l.5-.6zM24.8 9.9h556.5l-556 .6z"/>
<path d="M80.9 7.7l.2 2.5v-2.5zM80.9 7.7l.2 2.5h-.2z"/>
<path d="M130.9 7.7l.2 2.5v-2.5zM130.9 7.7l.2 2.5h-.2z"/>
<path d="M180.9 7.7l.2 2.5v-2.5zM180.9 7.7l.2 2.5h-.2z"/>
<path d="M230.9 7.7l.2 2.5v-2.5zM230.9 7.7l.2 2.5h-.2z"/>
<path d="M280.9 7.7l.2 2.5v-2.5zM280.9 7.7l.2 2.5h-.2z"/>
<path d="M330.9 7.7l.2 2.5v-2.5zM330.9 7.7l.2 2.5h-.2z"/>
<path d="M380.9 7.7l.2 2.5v-2.5zM380.9 7.7l.2 2.5h-.2z"/>
<path d="M430.9 7.7l.2 2.5v-2.5zM430.9 7.7l.2 2.5h-.2z"/>
<path d="M480.9 7.7l.2 2.5v-2.5zM480.9 7.7l.2 2.5h-.2z"/>
<path d="M480.9 7.7l.2 2.5v-2.5zM480.9 7.7l.2 2.5h-.2z"/>
<path d="M530.9 7.7l.2 2.5v-2.5zM530.9 7.7l.2 2.5h-.2z"/>
<path d="M531 7.7l.2 2.5v-2.5zM531 7.7l.2 2.5h-.2z"/>
<path d="M531 7.7l.2 2.5v-2.5zM531 7.7l.2 2.5h-.2z"/>
<path d="M581 7.7l.2 2.5v-2.5zM581 7.7l.2 2.5h-.2z"/>
<path d="M581 10.3h2.5v-.2zM581 10.1h2.5l-2.5 .2z"/>
<path d="M22.5 60.3h2.5v-.2zM22.5 60.1h2.5l-2.5 .2z"/>
<path d="M581 60.3h2.5v-.2zM581 60.1h2.5l-2.5 .2z"/>
<path d="M22.5 110.3h2.5v-.2zM22.5 110.1h2.5l-2.5 .2z"/>
<path d="M581 110.3h2.5v-.2zM581 110.1h2.5l-2.5 .2z"/>
<path d="M22.5 160.3h2.5v-.2zM22.5 160.1h2.5l-2.5 .2z"/>
<path d="M531 160.2h50v-.2zM531 160h50l-50 .2z"/>
<path d="M581 160.3h2.5v-.2zM581 160.1h2.5l-2.5 .2z"/>
<path d="M22.5 210.3h2.5v-.2zM22.5 210.1h2.5l-2.5 .2z"/>
<path d="M531 210.2h50v-.2zM531 210h50l-50 .2z"/>
<path d="M581 210.3h2.5v-.2zM581 210.1h2.5l-2.5 .2z"/>
<path d="M531 226.9h50v-.2zM531 226.7h50l-50 .2z"/>
<path d="M531 243.3v.2l50-.2zM531 243.5l50-.2v.2z"/>
<path d="M531 243.5h50v-.2zM531 243.3h50l-50 .2z"/>
<path d="M22.5 260.3h2.5v-.2zM22.5 260.1h2.5l-2.5 .2z"/>
<path d="M531 260v.2l50-.2zM531 260.2l50-.2v.2z"/>
<path d="M531 260v.2l50-.2zM531 260.2l50-.2v.2z"/>
<path d="M531 276.7v.2l50-.2zM531 276.9l50-.2v.2z"/>
<path d="M531 260v.2l50-.2zM531 260.2l50-.2v.2z"/>
<path d="M531 260v.2l50-.2zM531 260.2l50-.2v.2z"/>
<path d="M581 260.3h2.5v-.2zM581 260.1h2.5l-2.5 .2z"/>
<path d="M531 293.3v.2l50-.2zM531 293.5l50-.2v.2z"/>
<path d="M531 293.3v.2l50-.2zM531 293.5l50-.2v.2z"/>
<path d="M22.5 310.3h2.5v-.2zM22.5 310.1h2.5l-2.5 .2z"/>
<path d="M531 315h50zM531 315.2l50-.2z"/>
<path d="M531 310v.2l50-.2zM531 310.2l50-.2v.2z"/>
<path d="M581 310.3h2.5v-.2zM581 310.1h2.5l-2.5 .2z"/>
<path d="M531 335h50zM531 335.2l50-.2z"/>
<path d="M531 330h50zM531 330.2l50-.2z"/>
<path d="M531 325h50zM531 325.2l50-.2z"/>
<path d="M531 320h50zM531 320.2l50-.2z"/>
<path d="M531 355h50zM531 355.1l50-.1z"/>
<path d="M531 350h50zM531 350.1l50-.1z"/>
<path d="M531 345h50zM531 345.1l50-.1z"/>
<path d="M531 340h50zM531 340.1l50-.1z"/>
<path d="M22.5 360.3h2.5v-.2zM22.5 360.1h2.5l-2.5 .2z"/>
<path d="M531 360v.2l50-.2zM531 360.2l50-.2v.2z"/>
<path d="M531 360v.2l50-.2zM531 360.2l50-.2v.2z"/>
<path d="M581 360.2h2.5v-.2zM581 360h2.5l-2.5 .2z"/>
<path d="M581 360.2h2.5v-.2zM581 360h2.5l-2.5 .2z"/>
<path d="M581 360.3h2.5v-.2zM581 360.1h2.5l-2.5 .2z"/>
<path d="M22.5 410.3h2.5v-.2zM22.5 410.1h2.5l-2.5 .2z"/>
<path d="M80.9 410.2l.2 2.5v-2.5zM80.9 410.2l.2 2.5h-.2z"/>
<path d="M130.9 410.2l.2 2.5v-2.5zM130.9 410.2l.2 2.5h-.2z"/>
<path d="M180.9 410.2l.2 2.5v-2.5zM180.9 410.2l.2 2.5h-.2z"/>
<path d="M230.9 410.2l.2 2.5v-2.5zM230.9 410.2l.2 2.5h-.2z"/>
<path d="M280.9 410.2l.2 2.5v-2.5zM280.9 410.2l.2 2.5h-.2z"/>
<path d="M330.9 410.2l.2 2.5v-2.5zM330.9 410.2l.2 2.5h-.2z"/>
<path d="M380.9 410.2l.2 2.5v-2.5zM380.9 410.2l.2 2.5h-.2z"/>
<path d="M430.9 410.2l.2 2.5v-2.5zM430.9 410.2l.2 2.5h-.2z"/>
<path d="M480.9 410.2l.2 2.5v-2.5zM480.9 410.2l.2 2.5h-.2z"/>
<path d="M530.9 410.2l.2 2.5v-2.5zM530.9 410.2l.2 2.5h-.2z"/>
<path d="M541 410l.2 2.5v-2.5zM541 410l.2 2.5h-.2z"/>
<path d="M541 410.2l.2 2.5v-2.5zM541 410.2l.2 2.5h-.2z"/>
<path d="M556 410l.2 2.5v-2.5zM556 410l.2 2.5h-.2z"/>
<path d="M556 410.2l.2 2.5v-2.5zM556 410.2l.2 2.5h-.2z"/>
<path d="M580.9 410.2l.2 2.5v-2.5zM580.9 410.2l.2 2.5h-.2z"/>
<path d="M580.9 410l.4 2.5v-2.5zM580.9 410l.4 2.5h-.4z"/>
<path d="M581 410.3h2.5v-.2zM581 410.1h2.5l-2.5 .2z"/>
</g>
<!-- layer: IF-ANNO SYMB -->
<g fill="none" stroke="#000" stroke-width=".27">
<path d="M66.9 27.3h21M86.2 32.9l5 5M90.6 38.7a6.7 6.7 0 0 0-1.3 4v3.6M91.5 37.8l-.5 .4M98.4 36a9.2 9.2 0 0 0-6.4 1.3h-.1M99 36h.7M100.3 36h3.7M104.6 36h.7M105.9 36h3.7M110.3 36h.6M111.5 36h3.8M115.9 36h.6"/>
<path d="M117.1 36h3.8M121.5 36h.6M122.8 36h3.7M127.2 36h.6M128.4 36h3.8M132.8 36h.6M134 36h3.8M138.4 36h.6M139.7 36h3.7M144 36h.7M145.3 36a9.2 9.2 0 0 1 6.3 1.3h.1M152.2 37.7l.4 .5"/>
<path d="M153 38.7a6.7 6.7 0 0 1 1.4 4v3.6M228.1 27.3h21M247.5 33l5 5M251.9 38.7a6.3 6.3 0 0 0-1.4 4v3.6M252.7 37.8l-.4 .4M259.6 36a8.5 8.5 0 0 0-6.4 1.3M260.3 36h.6M261.5 36h3.8M265.9 36h.6M267.2 36h3.7M271.5 36h.7M272.8 36h3.7"/>
<path d="M277.2 36h.6M278.4 36h3.8M282.8 36h.6M284 36h3.8M288.4 36h.6M289.6 36h3.8M294 36h.6M295.3 36h3.7M299.6 36h.7M300.9 36h3.7M305.3 36h.6M306.5 36a8.5 8.5 0 0 1 6.5 1.3"/>
<path d="M313.4 37.8l.5 .4M314.3 38.7a6.7 6.7 0 0 1 1.3 4v3.6M89.3 46.9v.6M89.3 48.2v3.7M89.3 52.5v.7M89.3 53.8v3.7M89.3 58.2v.6M89.3 59.4v3.8M154.4 46.9v.6M154.4 48.2v3.7M154.4 52.5v.7M154.4 53.8v3.7"/>
<path d="M154.4 58.2v.6M154.4 59.4v3.8M250.5 46.9v.6M250.5 48.2v3.7M250.5 52.5v.7M250.5 53.8v3.7M250.5 58.2v.6M250.5 59.4v3.8M315.6 46.9v.6M315.6 48.2v3.7M315.6 52.5v.7M315.6 53.8v3.7"/>
<path d="M315.6 58.2v.6M315.6 59.4v3.8M89.3 70.7a10.6 10.6 0 0 0 1.3 7.5v.1M89.3 63.8v.6M89.3 65v3.8M89.3 69.4v.6M91.1 78.7l.4 .5M91.9 79.6l.1 .1a8.4 8.4 0 0 0 6.4 1.3M151.7 79.6l-.1 .1a8.4 8.4 0 0 1-6.3 1.3M152.7 78.7l-.5 .5M154.4 74.2a6.3 6.3 0 0 1-1.4 4.1M154.4 70.7v3.5v-3.5"/>
<path d="M154.4 63.8v.6M154.4 65v3.8M154.4 69.4v.6M250.5 70.7a10.6 10.6 0 0 0 1.3 7.5l.1 .1M250.5 63.8v.6M250.5 65v3.8M250.5 69.4v.7M252.3 78.8l.4 .4M253.2 79.6a8.5 8.5 0 0 0 6.4 1.4M313 79.6a8.5 8.5 0 0 1-6.5 1.4M313.9 78.8l-.5 .4M315.6 74.3a6.1 6.1 0 0 1-1.3 4"/>
<path d="M315.6 70.7v3.6v-3.6M315.6 63.8v.6M315.6 65v3.8M315.6 69.4v.7M99 81h.7M100.3 81h3.7M104.6 81h.7M105.9 81h3.7M110.3 81h.6M111.5 81h3.8M115.9 81h.6M117.1 81h3.8"/>
<path d="M121.5 81h.6M122.8 81h3.7M127.2 81h.6M128.4 81h3.8M132.8 81h.6M134 81h3.8M138.4 81h.6M139.7 81h3.7M144 81h.7M260.3 81h.6M261.5 81h3.8M265.9 81h.6"/>
<path d="M267.2 81h3.7M271.5 81h.7M272.8 81h3.7M277.2 81h.6M278.4 81h3.8M282.8 81h.6M284 81h3.8M288.4 81h.6M289.6 81h3.8M294 81h.6M295.3 81h3.7M299.6 81h.7"/>
<path d="M300.9 81h3.7M305.3 81h.6M117.7 207.7h21M137 213.4l5 5M141.4 219.1a6.7 6.7 0 0 0-1.4 4v3.6M142.2 218.1l-.4 .5M149.2 216.4a8.2 8.2 0 0 0-6.5 1.4M149.8 216.4h.6M151 216.4h3.8M155.4 216.4h.6M156.7 216.4h3.7M161 216.4h.7"/>
<path d="M162.3 216.4h3.7M166.7 216.4h.6M167.9 216.4h3.8M172.3 216.4h.6M173.5 216.4h3.8M177.9 216.4h.7M179.2 216.4h3.7M183.6 216.4h.5M184.8 216.4h3.8M189.2 216.4h.6M190.4 216.4h3.8M194.8 216.4h.6"/>
<path d="M196 216.4a8.9 8.9 0 0 1 6.4 1.3l.1 .1M202.9 218.1l.5 .5M203.8 219.1l.1 .1a6.9 6.9 0 0 1 1.3 3.9v3.6M140 227.3v.7M140 228.6v3.7M140 233v.6M140 234.2v3.8M140 238.6v.6M140 239.8v3.8M205.2 227.3v.7M205.2 228.6v3.7M205.2 233v.6"/>
<path d="M205.2 234.2v3.8M205.2 238.6v.6M205.2 239.8v3.8M140 251.1a10.6 10.6 0 0 0 1.3 7.5l.1 .1M140 244.2v.6M140 245.4v3.8M140 249.8v.6M141.8 259.2l.4 .4M203.4 259.2l-.4 .4M205.2 254.6a7 7 0 0 1-1.4 4.1M205.2 251.1v3.5v-3.5M205.2 244.2v.6"/>
<path d="M205.2 245.4v3.8M205.2 249.8v.6M142.7 260a6.3 6.3 0 0 0 4.1 1.4h2.4M149.8 261.4h.6M151 261.4h3.8M155.4 261.4h.6M156.7 261.4h3.7M161 261.4h.7M162.3 261.4h3.7M166.7 261.4h.6M167.9 261.4h3.8M172.3 261.4h.6"/>
<path d="M173.5 261.4h3.8M177.9 261.4h.7M179.2 261.4h3.7M183.6 261.4h.5M184.8 261.4h3.8M189.2 261.4h.6M190.4 261.4h3.8M194.8 261.4h.6M202.5 260a6.3 6.3 0 0 1-4.1 1.4h-2.4"/>
<circle cx="77.4" cy="27.3" r="10.5"/>
<circle cx="238.7" cy="27.3" r="10.5"/>
<circle cx="128.2" cy="207.7" r="10.5"/>
</g>
<text font-size="13.4" x="540" y="389.9">A712</text>
<g font-size="5.6">
<text x="105.7" y="185.5">SEZIONE B</text>
<text x="368.1" y="184.1">SEZIONE C</text>
<text x="415.1" y="380.2">SEZIONE A</text>
</g>
<g font-size="5">
<text x="545.8" y="184.9">TAVOLO</text>
<text x="544.6" y="190.8">LERHAMN</text>
</g>
<g font-size="4.2">
<text x="71" y="24.3">PART.1</text>
<text x="232.2" y="24.3">PART.2</text>
<text x="72.1" y="33">A713</text>
<text x="233.3" y="33">A713</text>
<text x="121.8" y="204.7">PART.2</text>
<text x="122.9" y="213.4">A713</text>
</g>
<g font-size="2.5">
<text x="50.7" y="9">1</text>
<text x="105.3" y="9">2</text>
<text x="155.3" y="9">3</text>
<text x="205.3" y="9">4</text>
<text x="255.3" y="9">5</text>
<text x="305.3" y="9">6</text>
<text x="355.3" y="9">7</text>
<text x="405.3" y="9">8</text>
<text x="455.3" y="9">9</text>
<text x="504.7" y="9.7">10</text>
<text x="554.8" y="9.7">11</text>
<text x="22.3" y="34">A</text>
<text x="582.2" y="37.1">A</text>
<text x="22.3" y="86.1">B</text>
<text x="582.2" y="86.1">B</text>
<text x="22.2" y="136.1">C</text>
<text x="582.1" y="136.1">C</text>
<text x="531.8" y="153">POLITECNICO DI MILANO</text>
<text x="531.9" y="156">SCUOLA DEL DESIGN</text>
<text x="531.9" y="159.1">C.L. DESIGN DEGLI INTERNI</text>
<text x="532" y="162.9">PROGETTO:</text>
<text x="22.2" y="186.1">D</text>
<text x="582.1" y="186.1">D</text>
<text x="532" y="212.9">CORSO:</text>
<text x="542.4" y="216.3">STRUMENTI E METODI</text>
<text x="546.1" y="219.3">DEL PROGETTO</text>
<text x="532" y="229.5">DOCENTE:</text>
<text x="22.3" y="236.1">E</text>
<text x="544.8" y="236">MARCO FERRARA</text>
<text x="582.2" y="236.1">E</text>
<text x="532" y="246.2">STUDENTI:</text>
<text x="545" y="255.6">ANDREA MONDINI</text>
<text x="532" y="262.9">OGGETTO:</text>
<text x="549.5" y="269.1">102.642.79</text>
<text x="532" y="279.5">NOTE:</text>
<text x="22.4" y="286.1">F</text>
<text x="555.5" y="286">-</text>
<text x="582.2" y="286.1">F</text>
<text x="532" y="296.2">NOME FILE:</text>
<text x="539.5" y="302.1">LERHAMN_102-642-79.dwg</text>
<text x="531.9" y="313.5">VERS</text>
<text x="571.5" y="313.5">DATA</text>
<text x="22.1" y="336.1">G</text>
<text x="582" y="336.1">G</text>
<text x="532" y="358.5">A</text>
<text x="565.6" y="358.5">2017.05.22</text>
<text x="532" y="363">TAVOLA NO.:</text>
<text x="568.2" y="363">3 DI</text>
<text x="575.4" y="363">4</text>
<text x="22.2" y="386.1">H</text>
<text x="582.1" y="386.1">H</text>
<text x="532" y="405.6">DATA:</text>
<text x="542" y="405.5">2017/05/22</text>
<text x="557" y="405.5">SCALA:</text>
<text x="573" y="405.5">1:5</text>
<text x="19.6" y="410.5" transform="rotate(-90 19.6 410.5)">DIRECTORY: D:\USERS\ANDRE HARDDISK\DOCUMENTS\GITHUB\VV-D_2_CUCINA\LERHAMN_102-642-79.DWG | PLOTTED ON: 13/07/2017 23:53:49 | BY USER: ANDRE</text>
<text x="48.8" y="413.6">1</text>
<text x="105.3" y="413.6">2</text>
<text x="155.3" y="413.6">3</text>
<text x="205.3" y="413.6">4</text>
<text x="255.3" y="413.6">5</text>
<text x="305.3" y="413.6">6</text>
<text x="355.3" y="413.6">7</text>
<text x="405.3" y="413.6">8</text>
<text x="455.3" y="413.6">9</text>
<text x="504.6" y="413.6">10</text>
<text x="531.6" y="412.7">0</text>
<text x="531.9" y="408.4">REV:</text>
<text x="541.6" y="412.7">5cm</text>
<text x="542" y="408.5">A</text>
<text x="556.6" y="412.7">12.5cm</text>
<text x="557" y="408.5">FORMATO:</text>
<text x="573.4" y="408.5">A2</text>
<text x="574.5" y="412.7">25cm</text>
</g>
</svg>
